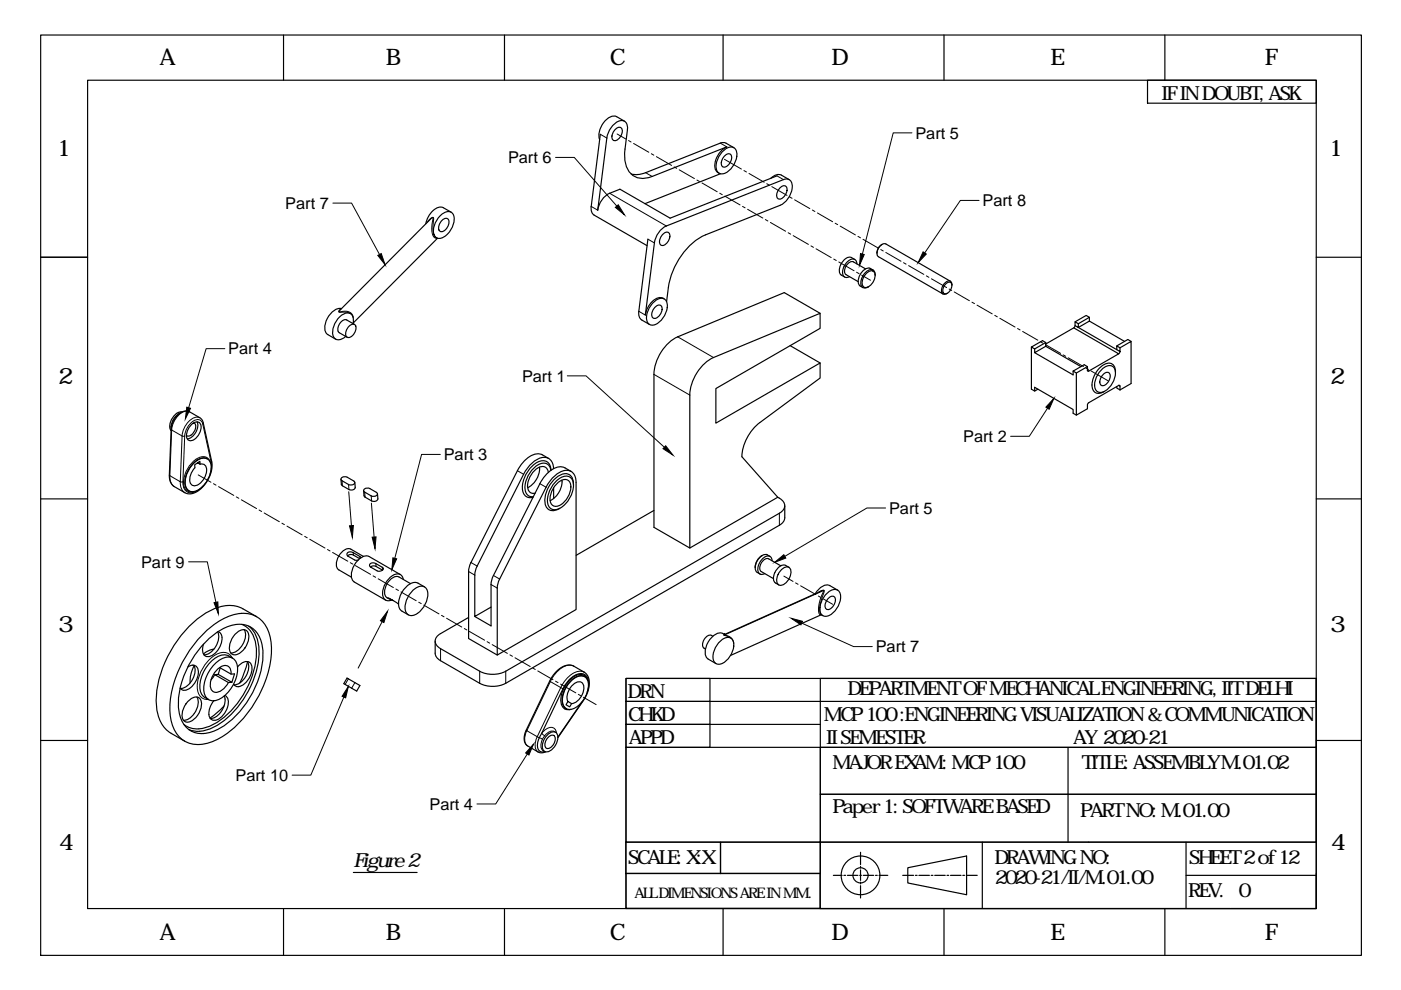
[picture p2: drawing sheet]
<svg xmlns="http://www.w3.org/2000/svg" width="297mm" height="210mm" viewBox="0 0 297 210" stroke-linecap="round" stroke-linejoin="round" font-family="sans-serif">
<!-- layer: 0 -->
<path d="M1.3 .8v208.4M1.3 .8h294.7v208.4h-294.7zM296 .8v208.4" fill="none" stroke="#fff" stroke-width=".25"/>
<!-- layer: Main -->
<g fill="none" stroke="#000" stroke-width=".25">
<path d="M127.3 28.5l-2 15.3a1.85 1.85 0 0 0 .7 1.8M130.3 27.6a.97 .97 0 0 1 1.5-.3 2.08 2.08 0 0 1-1.5 2.5 1.12 1.12 0 0 1-.2-1.8zM132.4 25.7l-1.7-1a2.43 2.43 0 0 0-2.7 1.3 4 4 0 0 0-.9 3.6M132.5 31.6a5.9 5.9 0 0 0 1.5 5.5 4 4 0 0 0 4.3 .3M132.5 31.6l.5-4.1a1.5 1.5 0 0 0-1.3-1.9 4.3 4.3 0 0 0-3 3.7l-2 15.3a4.8 4.8 0 0 1 2.6-3.6l2.1-.9 10.7 6.2 22.6-9M152.5 36.7a1.81 1.81 0 0 1-.9-2.3l.8-1.7a4 4 0 0 1 1.7-1.6l-15.8 6.3M152.7 36.8l-16 6.4M153.4 32a1.91 1.91 0 0 1 2.4-.5 3.4 3.4 0 0 1-.7 4.1 2.13 2.13 0 0 1-2.9 1 3.4 3.4 0 0 1 .7-4.2zM153.5 33.2a.97 .97 0 0 1 1.5-.3 2.08 2.08 0 0 1-1.5 2.5 1.12 1.12 0 0 1-.3-1.8zM155.6 31.3l-1.7-.9-.9-.2-16.7 6.6-1.5 .2-1-.1M163.4 37.8a2.09 2.09 0 0 1 2.3-.7l1.6 1M165.3 40a.97 .97 0 0 1 1.5-.4 2.08 2.08 0 0 1-1.5 2.6 1.12 1.12 0 0 1-.3-1.9z"/>
<path d="M91.2 46.6l-19.1 19.1M92 49.8l.5 .6M92.8 50.5l-17.9 18M93.3 45.8a1.8 1.8 0 0 1 2.6-.6 3.9 3.9 0 0 1-1.5 4.9 1.44 1.44 0 0 1-1.8 .3 1.44 1.44 0 0 1-.7-1.7 5 5 0 0 1 1.4-2.9zM93.7 46.7a.84 .84 0 0 1 1.4 0 2.06 2.06 0 0 1-1.6 2.4 1.28 1.28 0 0 1-.1-2zM95.7 45l-1.7-1a2.45 2.45 0 0 0-2.9 1.5l-.5 .9-.3 1.1M126 45.6l11.2 6.5M137.4 50.7l-2 15.3a1.85 1.85 0 0 0 .7 1.8l1.6 1M140.4 49.8a.97 .97 0 0 1 1.5-.3 2.08 2.08 0 0 1-1.5 2.6 1.12 1.12 0 0 1-.2-1.9zM181.2 55a1.69 1.69 0 0 0-2.7 .7 2.01 2.01 0 0 0-.1 2.6l.7 .4M181.7 55.9a.98 .98 0 0 0-.7-1 .98 .98 0 0 0-1.1 .4 2.92 2.92 0 0 0-1.1 3.1 .9 .9 0 0 0 1.3 .3M183.5 57l-2.6-1.5a1.87 1.87 0 0 0-1.7 2.5l2.8 1.7"/>
<path d="M183.6 58a.99 .99 0 0 1 1.2-.6 .99 .99 0 0 1 .7 1 2.46 2.46 0 0 1-2.2 2.5 1.7 1.7 0 0 1 0-2.5zM185.1 57.3a1.53 1.53 0 0 0-2.5 .5 2.19 2.19 0 0 0-.2 2.9l.6 .3M185.5 58.4a.98 .98 0 0 0-.4-1.2 .98 .98 0 0 0-1.2 .3 2.82 2.82 0 0 0-1.2 3.3 1.01 1.01 0 0 0 1.5 0M185.9 53.6v.1M187 51.8l-.7 .6-.4 1.2M201.5 59.6l-13.7-7.9a1.75 1.75 0 0 0-1.8 1.8 .89 .89 0 0 0 .3 .9l13.6 7.9M69.5 70.9l1.7 1M72.4 65.4a3.5 3.5 0 0 0-3.3 2.7 2.29 2.29 0 0 0 .4 2.8M74 69.2a.84 .84 0 0 1 1.4-.1 2.06 2.06 0 0 1-1.6 2.5 1.28 1.28 0 0 1-.1-2zM74.2 66.4l.1 .1M74.9 68.6v-.4a1.42 1.42 0 0 0-.6-1.7 1.42 1.42 0 0 0-1.7 .2 4.6 4.6 0 0 0-2 4.5 1.28 1.28 0 0 0 2.1 .5l.6-.4M75.2 68.8l-1.7-1a1.75 1.75 0 0 0-1.9 1.8 .88 .88 0 0 0 .3 .9l1.7 1"/>
<path d="M138.6 64a1.91 1.91 0 0 1 2.5-.4 3.4 3.4 0 0 1-.7 4.1 2.13 2.13 0 0 1-2.9 .9 3.4 3.4 0 0 1 .7-4.1zM138.8 65.3a.97 .97 0 0 1 1.5-.4 2.08 2.08 0 0 1-1.5 2.6 1.12 1.12 0 0 1-.3-1.9zM140.8 63.4a1.86 1.86 0 0 0-2.5 .5l-1 1.3-.5 1.6 1.9-15.3a4.8 4.8 0 0 1 2.6-3.6l24.8-9.8a1.26 1.26 0 0 1 1.9 1.1 4.7 4.7 0 0 1-2.6 4.3l-15.8 6.3a14.9 14.9 0 0 0-7.9 11.2l-.4 3M167.5 73.3l6.4 3.7M173.9 66.4l-7.6-4.4-22.6 9.4a9.5 9.5 0 0 0-5 8v32.4l7.6 4.4 18.6-10.8 .3 .2M200.5 60.2l.8-.4a1.05 1.05 0 0 1 .2 1.8 .91 .91 0 0 1-1.6 .4 1.82 1.82 0 0 1 .6-1.8zM200.9 62.2l-.2 .1M201.8 60.5v-.2a.71 .71 0 0 0-.4-.7 .71 .71 0 0 0-.9 .2l-.5 .7a1.25 1.25 0 0 0 .1 1.9l.6-.1M218.7 73.6v8.9l.7 .4 .7-.4M219.4 74.8l8.1 4.7v-.8M221.7 72.9l6-3.4 9.5 5.5-6.4 3.7-.2-.2M221.7 72.6l-2.3 1.4-.7-.4 2.3-1.4 .7 .4v.8"/>
<path d="M221.7 73.4l-2.3 1.4v-.8M221.7 73.4l7.5 4.3M227.9 69l-.2 .5M227.9 68.2l.7 .4v.8l-.7-.4zM227.9 68.2l2.4-1.3 .7 .4-2.4 1.3M228.6 69.4l2.4-1.3 7.4 4.3M228.6 69.4l8.2 4.7M230.6 78.5l.2 .2M230.6 77.7l-2.4 1.4v8.9l2.4-1.3v-1l.2-.3 6.4-3.7M230.6 78.5v-.8l-.7-.4-2.4 1.4 .7 .4M231 67.3v.8M233.3 78.6a2.4 2.4 0 0 1 2.5-.9 2.64 2.64 0 0 1 .2 3.3 3.6 3.6 0 0 1-2.8 2.2 1.54 1.54 0 0 1-1.1-2.2 5.2 5.2 0 0 1 1.2-2.4z"/>
<path d="M233.9 79.3a.81 .81 0 0 1 1.4 0 2.04 2.04 0 0 1-1.7 2.5 1.35 1.35 0 0 1 0-2.1zM236.5 78.9a1.53 1.53 0 0 0-.6-1.7 1.53 1.53 0 0 0-1.8 .1 5.1 5.1 0 0 0-2.4 5.2 1.51 1.51 0 0 0 2.5 .5M236.8 73.3l.7 .4v.8l-.7-.4zM237.5 74.5l-.3 .5M237.5 73.7l2.3-1.3v8.9l-2.3 1.4M239.8 72.4l-.7-.4-2.3 1.3M36.3 90.5h.1M36.3 90.5v.4M37.8 87.9l1.1-.7h1l2.5 1.4 .4 .4 2.1 8.8a6.4 6.4 0 0 1-4.5 6.9l-1-.1-2.4-1.4a2.59 2.59 0 0 1-1.1-2.5l.4-9.7a4.8 4.8 0 0 1 1.5-3.1zM38.2 87.6a3.6 3.6 0 0 0-1.9 2.9M38.6 87.3a2.95 2.95 0 0 0-2.3 4M40.5 90.1a1.13 1.13 0 0 1 2-.1 3 3 0 0 1-2.1 3.5 1.24 1.24 0 0 1-.7-2z"/>
<path d="M41.1 89.7a1.41 1.41 0 0 1-.1 2.1l-.5 .5a.78 .78 0 0 1-1 0M41.2 98.1a2.1 2.1 0 0 1 3.2-.4 4.9 4.9 0 0 1-1.6 5.6 2.1 2.1 0 0 1-3.1 .4 4.9 4.9 0 0 1 1.5-5.6zM41.8 89.4a2.94 2.94 0 0 1-2.1 3.7M41.9 98.1l.5 .3v-.6l-1.1 .7v.7M42.4 98.4a1.09 1.09 0 0 1 1.1 .3 1.09 1.09 0 0 1 .3 1.1 3.6 3.6 0 0 1-2.5 3.2 1.22 1.22 0 0 1-1-1.8 4.2 4.2 0 0 1 1-2M44 97.3a2.56 2.56 0 0 0-3.2 1.1 5.4 5.4 0 0 0-1.4 5l.7 .7M114.4 99.1a4.7 4.7 0 0 1-2.5 4.3M116.3 97.2a3 3 0 0 0-4-.4l-1.6 1.5-1 1.5-9.8 19.5-.5 1.5v14.6l6 3.5M116.8 99.7a1.62 1.62 0 0 0-1-1.4 1.62 1.62 0 0 0-1.7 .2 5.5 5.5 0 0 0-2.6 6 1.41 1.41 0 0 0 1.6 .8M116.8 99.7a1.81 1.81 0 0 0-.8-1.8 1.81 1.81 0 0 0-2 .1 6.4 6.4 0 0 0-3.1 6.2 1.63 1.63 0 0 0 2.1 1.2M117.4 99.4a2.16 2.16 0 0 0-1.1-2.2 2.16 2.16 0 0 0-2.4 .2l-1.6 1.3-1.3 1.9-9.8 19.4-.4 .8-.1 1.1M121.1 100a3 3 0 0 0-4-.4l-1.3 1-1.3 2"/>
<path d="M219.4 82.9v-.8l8.1 4.7v.8l.7 .4M236.8 82v.3l.7 .4M237.2 81.7l.3 .2M237.2 81.7l.3 .2v.8M72.3 101.6l.1 1.3 1.6 .9 .5 .1a.7 .7 0 0 0 .8-.5l-.1-1.1M72.5 101.2l.6-.1 .5 .1 1.4 .8 .2 .3a.92 .92 0 0 1-1.3 .4l-1.6-.9v-.4zM74.9 117.7l-.6-.1-.6 .3M74.9 117.7l1.4 .8M76.5 118.3l-.2-.3-1.4-.8a.74 .74 0 0 0-.9-.2 .74 .74 0 0 0-.4 .7l1.6 1.1 .8-.1M77.1 118l-2.7-1.6a2.24 2.24 0 0 0-2.6 1.5 2.24 2.24 0 0 0 0 2.9l2.7 1.6M77.1 104l.1 1.3 1.6 .9 .5 .1a.7 .7 0 0 0 .8-.5M78.4 103.6l-.5-.1a.61 .61 0 0 0-.8 .7l.2 .1"/>
<path d="M78.4 103.6l1.4 .8 .2 .3a.92 .92 0 0 1-1.3 .4l-1.4-.8M78.5 119.5l.4-.2 .5 .1 1.7 .9a.4 .4 0 0 1 .2 .5 .4 .4 0 0 1-.5 .2l-.7 .1-1.6-.9-.2-.3zM80 104.7l.1 1.1M114.5 102.6l-10.2 20.2-.2 1.1v8.8l-3.4-2M116.3 100.2a1.31 1.31 0 0 0-.8-1.2 1.31 1.31 0 0 0-1.4 .2 4.6 4.6 0 0 0-2.1 4.6 1.16 1.16 0 0 0 1.5 .8M117.4 103.4v2.3M117.8 102.2a2.48 2.48 0 0 1 3.2-.9 3.4 3.4 0 0 1 .1 3.7 5 5 0 0 1-3.5 3.1 1.9 1.9 0 0 1-1.5-2.7 6.4 6.4 0 0 1 1.7-3.2zM117.9 102.8a2.4 2.4 0 0 1 2.5-1 2.64 2.64 0 0 1 .2 3.3 3.6 3.6 0 0 1-2.9 2.3 1.54 1.54 0 0 1-1-2.2 5.2 5.2 0 0 1 1.2-2.4zM119.1 101.8a4.7 4.7 0 0 1-2.5 4.3M121.6 102.8a1.87 1.87 0 0 0-.8-2.1 1.87 1.87 0 0 0-2.1 .1 6.4 6.4 0 0 0-3.1 6.1 1.8 1.8 0 0 0 3.1 .9M138.7 108.2l-16.6 9.6M161.6 117.8a2.98 2.98 0 0 0-1.5 2.6"/>
<path d="M163.3 118a1.51 1.51 0 0 0-2.4 .4 2.59 2.59 0 0 0-.6 2.7l.8 .6M163.7 118.9a.94 .94 0 0 0-.5-1 .94 .94 0 0 0-1.1 .3 2.72 2.72 0 0 0-1.1 3.4 .98 .98 0 0 0 1.1 0M164.9 105.4l-7.6-8.6a9.8 9.8 0 0 1 3.8-7.2l12.8-9.5v-3.1l-22.1 12.7v-7.3l22.1-12.8v-3.2l-22.6 9.4a9.5 9.5 0 0 0-5.1 8l.1 32.4M165.2 105.6a1.69 1.69 0 0 1 1.2 1.6 1.69 1.69 0 0 1-1.2 1.6M165.2 108.8l-58 33.5a6.1 6.1 0 0 1-5.5 0l-8.3-4.8a1.69 1.69 0 0 1-1.1-1.6 1.69 1.69 0 0 1 1.1-1.6M165.2 111.4l-58 33.5a6.1 6.1 0 0 1-5.5 0l-8.3-4.8a2.03 2.03 0 0 1-1.1-1.6v-2.6M165.5 120l-2.5-1.5a1.87 1.87 0 0 0-1.8 2.5l2.8 1.7M166.4 107.2v2.6a1.89 1.89 0 0 1-1.2 1.6M43.4 134.1a12 12 0 0 1 8.9-4 6.1 6.1 0 0 1 5.1 5.8 22.1 22.1 0 0 1-5.2 15.7 16.4 16.4 0 0 1-8.7 6.1 5.7 5.7 0 0 1-7.1-4.5 18.5 18.5 0 0 1 2.4-13 25.2 25.2 0 0 1 4.6-6.1zM43.5 136.2a10.3 10.3 0 0 1 7.9-3.8 4.9 4.9 0 0 1 4.2 4.5 18.2 18.2 0 0 1-4.7 13.9 12.3 12.3 0 0 1-7.7 4.7 4.8 4.8 0 0 1-5.2-4.5 18.2 18.2 0 0 1 4.6-13.9zM45.4 137.6l-.9 .2-1.4 .9M46.1 134a3.9 3.9 0 0 1-2.4 4.8h-.5"/>
<path d="M46.2 133.9a1.67 1.67 0 0 1 .8 2.2 4 4 0 0 1-2.8 3.1 1.26 1.26 0 0 1-1.3-1.6l.3-1M49.3 139.6a2.92 2.92 0 0 0-4 .2 7.6 7.6 0 0 0-2.9 6.5 2.57 2.57 0 0 0 1.8 2M50 134.4a1.85 1.85 0 0 1 2.4-.6 3.6 3.6 0 0 1-1.5 4.6 1.32 1.32 0 0 1-1.6 .3 1.32 1.32 0 0 1-.7-1.4 4.6 4.6 0 0 1 1.4-2.9zM51.3 132.4a5.5 5.5 0 0 1 3.1 5.5 18.9 18.9 0 0 1-9.4 15.8 5.4 5.4 0 0 1-6-.1M51.8 133.5a3.8 3.8 0 0 1-1.6 4.5l-.8 .4h-.5M52.7 132.7a7.7 7.7 0 0 1 2.1 7.5 19.9 19.9 0 0 1-9.5 14 6 6 0 0 1-5.3 .5M54.4 130.8l-2.9-1.7a6.7 6.7 0 0 0-6.4 .1 22.9 22.9 0 0 0-11.2 14.2 13.3 13.3 0 0 0 .3 10l1.3 1.5 3.7 2.2M78.5 120.2l.4-.2h.6l1.6 .9M83.3 127.3l-1.1-.5 2.3 1.3M84.9 121.8l-6.6-3.8a2.39 2.39 0 0 0-2.8 1.2 3.7 3.7 0 0 0-.7 3.9l7 4.1M85.2 129.6l1.4 .8M85.5 122.9a1.35 1.35 0 0 0-.9-1.2 1.35 1.35 0 0 0-1.4 .4 4.4 4.4 0 0 0-1.8 4.7 1.26 1.26 0 0 0 1.7 .4"/>
<path d="M87 123.7l-2.4-1.4a2.24 2.24 0 0 0-2.5 1.5 2.24 2.24 0 0 0 0 2.9l.2 .2M87.5 125.2a1.86 1.86 0 0 1 2.9-.4 4.4 4.4 0 0 1-1.9 5.3 1.58 1.58 0 0 1-2 .2 1.58 1.58 0 0 1-.6-1.9 5.5 5.5 0 0 1 1.6-3.2zM90 124.4l-1.4-.8a2.61 2.61 0 0 0-3 1.4 4.1 4.1 0 0 0-.7 4.3l.3 .3M99.4 130.9l-6 3.4M100.7 121.9v8.8l3.4-2M105.9 122.8l-.3 .8-.2 1.1v14.2l16.7-9.7v-26.9a2.18 2.18 0 0 0-.9-2.3 2.18 2.18 0 0 0-2.5 .1l-1.6 1.3-1.3 1.9-9.9 19.5M151.1 134.9a1.22 1.22 0 0 0-1.8 .7 1.23 1.23 0 0 0 .3 2M152.6 136a2.03 2.03 0 0 1 2.5-.6 3.3 3.3 0 0 1-.5 4.1 2.26 2.26 0 0 1-3 1.1 3.3 3.3 0 0 1 .6-4.1zM153.6 134.5a1.88 1.88 0 0 0-2.6 .5 3.9 3.9 0 0 0-1.2 4.5l2 1.2M153.6 134.5h.1M165.6 120.9a1.16 1.16 0 0 1 2-.2 2.96 2.96 0 0 1-2 3.4 1.14 1.14 0 0 1-.8-1.8zM167.3 120.3a1.69 1.69 0 0 0-2.8 .7 2.01 2.01 0 0 0-.1 2.6l.7 .4"/>
<path d="M173.8 128.8v.1a1.65 1.65 0 0 0 .3 1.4M173.9 128.3h.1M174.1 130.3l-19.2 8.7M174.1 130.3l.4 .2M174.1 130.3h.1M174.2 125.3l-20.6 9.2M175.3 125.9a2.03 2.03 0 0 1 2.5-.7 3.3 3.3 0 0 1-.6 4.1 2.26 2.26 0 0 1-2.9 1.1 3.3 3.3 0 0 1 .5-4zM175.8 126.7a.74 .74 0 0 1 .9-.3 .74 .74 0 0 1 .4 .9 1.94 1.94 0 0 1-1.8 1.9 1.66 1.66 0 0 1 .5-2.5zM177.6 125.1l-1.7-.9a2.35 2.35 0 0 0-2.7 1.1l-.4 .6M39.8 141.4a1.34 1.34 0 0 1 1.7-.2 1.34 1.34 0 0 1 .6 1.6 4.1 4.1 0 0 1-3 3.6l-.7-.2-.2-.3M39.9 148.6a1.85 1.85 0 0 1 2.4-.5 3.6 3.6 0 0 1-1.4 4.6 1.32 1.32 0 0 1-1.6 .3 1.32 1.32 0 0 1-.7-1.5 4.6 4.6 0 0 1 1.3-2.9zM41.1 141a3.7 3.7 0 0 1-1.3 4.4l-.9 .5-.7 .1"/>
<path d="M41.2 141.2l-.7 1.8-.2 1.8M41.7 147.8a3.9 3.9 0 0 1-1.6 4.6l-1.2 .3M44.2 148.3h-.1M45.5 143l-.7 1.1M45.8 140.6a3.2 3.2 0 0 1 3.6-1 3.6 3.6 0 0 1 .7 4.1 7.3 7.3 0 0 1-4.1 4.8 1.97 1.97 0 0 1-2.7-1.8 7.7 7.7 0 0 1 2.5-6.1zM46.3 143h-.8l2.9 1.7M46.6 141.5l2.4 1.4h.7l-.5 1.8M46.7 141.6l-.4 1.4 2.9 1.7h-.8M47.5 149.7l-1.4 1.4-1.6 1.1M47.5 147.6a4 4 0 0 1-2.5 4.7h-.4M47.7 147.5a1.9 1.9 0 0 1 .5 2.5 3.5 3.5 0 0 1-3 2.7 1.62 1.62 0 0 1-.8-2.2l.3-1 .6-.9M49 142.9a1.45 1.45 0 0 0-.7-1.7 1.45 1.45 0 0 0-1.8 .4 4.6 4.6 0 0 0-1.8 4.3 1.39 1.39 0 0 0 2.4 .4l1.3-1.6"/>
<path d="M50.4 141.4a2.07 2.07 0 0 1 2.5-1 2.45 2.45 0 0 1 .1 3 3.3 3.3 0 0 1-2.8 2.2l-.7-.5M52.4 140.3a3.8 3.8 0 0 1-1.5 4.5l-.9 .4h-.4M52.5 140.3l-.6 1.9-1.1 2.6M73.6 143.8l2.7 1.5-.7 1.2-2.7-1.5zM115.2 159.2l.3 .1M116.1 156.4a.96 .96 0 0 1 1.5-.3 2.09 2.09 0 0 1-1.5 2.6 1.11 1.11 0 0 1-.3-1.9zM116.2 155.7a1.17 1.17 0 0 1 1.6-.4 1.17 1.17 0 0 1 .4 1.5 3.1 3.1 0 0 1-2.4 2.6 1.46 1.46 0 0 1-.6-2.2zM117.5 155.1l.3 .2M118.3 156.4l5.4-7.9a5.1 5.1 0 0 0 .7-5.5l-2.7-1.8a3.5 3.5 0 0 0-4.1 1.6l-1 1.4-5 10.6a2.56 2.56 0 0 0 .1 3.3l2.6 1.4 .7 .1 .7-.2M120.4 148.7a3.3 3.3 0 0 1 2.5-4.2 1.47 1.47 0 0 1 .8 2.2 3.4 3.4 0 0 1-2.5 2.5M120.4 148.7l.8 .5-.4 .7-.8-.5zM121.1 144.4a2.68 2.68 0 0 1 2.9-.9 2.98 2.98 0 0 1 .4 3.7 4.7 4.7 0 0 1-3.9 3.2 1.8 1.8 0 0 1-1.2-2.3 6.3 6.3 0 0 1 1.8-3.7z"/>
<path d="M123.4 148.7l-5.1 7.6M123.6 148.5h.1M124 143.5a2.37 2.37 0 0 0-3 .8 5.6 5.6 0 0 0-1.7 5.1l.3 .5 .5 .3M124.5 146.7a3 3 0 0 0-.6-3.7 2.91 2.91 0 0 0-3.2 1.1l-1.3 1.9-4.5 9.5a3.7 3.7 0 0 0-.7 3.6 1.1 1.1 0 0 0 1.3 .3M124.6 144.3a1.63 1.63 0 0 0-2.5-1.1 6.1 6.1 0 0 0-3.1 6 1.56 1.56 0 0 0 2.1 1.2"/>
</g>
<!-- layer: Iso -->
<g fill="none" stroke="#000" stroke-width=".21">
<path d="M127.3 28.5l1.4 .8M136.9 36.6l1.4 .8M152.7 30.3l1.4 .8M164.7 37.3l1.4 .8M90.6 47.1l.9-.9 .3-.1 .1 .3a7.3 7.3 0 0 0 .1 3.4M91.2 46.6l.5-.4h.1a5.2 5.2 0 0 0 .3 4.1l.6 .2M125.3 43.8l1.4 .8M129.3 41l12 6.9M137.4 50.7l1.3 .8M72.1 65.7l-.1 .5a2.05 2.05 0 0 1 2.9 1v.2M72.3 65.5a.37 .37 0 0 0-.4 .3 .37 .37 0 0 0 .2 .4h1.3l.8 .2M135.4 66l1.4 .8"/>
<path d="M138.7 79.4l7.6 4.4M143.7 71.4l7.6 4.4M36.3 91l.1 .2M36.4 91.2l2.2 1.2-.4 9.7-2.2-1.2M36.4 91.2l-.4 9.7M39.2 92.5l-.4 9.7M40.2 87.3a2.71 2.71 0 0 0-3.1 1.7l-.5 1.1-.2 1.1M42.4 88.6a2.71 2.71 0 0 0-3.1 1.7l-.5 1.1-.2 1 .6 .1M43 89.9l1.8 8.2M43.1 89.6l-.1 .3a1.19 1.19 0 0 0-.9-1 1.19 1.19 0 0 0-1.2 .4 4.3 4.3 0 0 0-1.7 3.2M44.6 98.1a1.62 1.62 0 0 0-2.4-1.1 6 6 0 0 0-3.1 6.2 1.54 1.54 0 0 0 2 1M44.8 98.1v.9l-.3 1.6"/>
<path d="M44.9 97.8l-.1 .3M109.7 99.8l1.3 .8M35.9 100.7l.1 .2M36 100.9l.1 1a1.97 1.97 0 0 0 .9 1.3M38.8 102.1h-.6l.1 1a1.97 1.97 0 0 0 .9 1.4M38.8 102.2a1.86 1.86 0 0 0 .7 2 1.86 1.86 0 0 0 2.1 0l1.6-1.3M72.5 101.9l.1 1.1M73.9 102.7l.1 1.1M74.9 117.2v.5M76.3 118v.4M77.3 104.3l.1 1.1M78.7 105.1l.1 1.1"/>
<path d="M79.7 119.5v.6M99.9 119.3l1.3 .7M114.5 102.6l1.3 .7M165.2 108.8v2.6M49.2 139.5a2.23 2.23 0 0 0-3.3-.8 8.2 8.2 0 0 0-4 7.8 2.08 2.08 0 0 0 2.2 1.8M81.1 120.3v.6M93.4 137.5v2.6M99.4 121.2l1.3 .7M104.1 123.9l1.3 .8M104.6 122l1.3 .8M153.5 134.7a2.02 2.02 0 0 1 2.1 1.8M173.6 125.6l.8-.4h.3l-.9 3.6"/>
<path d="M174.2 125.3l.4-.1v.3a6.4 6.4 0 0 0-.8 4.8h.3M174.6 125.2h.1M174.6 125.2l-21 9.4v-.1h-.1l1.4 .8M73.9 143.9l-.7 1.2M75.2 144.7l-.6 1.2M101.7 142.3v2.6M107.2 142.3v2.6M111.6 154.8l.1 .1a2.53 2.53 0 0 0 .2 3.3M113.9 156.2a2.54 2.54 0 0 0 .2 3.2M113.9 156.2l1.1 .5M115 156.7a1.91 1.91 0 0 0 .2 2.5M115.5 156l-.5 .7"/>
<path d="M117.5 155.1a1.68 1.68 0 0 0-2 .9M118 155.4a1.31 1.31 0 0 0-.9-1.2 1.31 1.31 0 0 0-1.5 .5l-.8 .8 .7 .5M118.9 145.8l.5 .2M118.9 145.8l-2.2-1.3-5 10.4 2.2 1.3M118.9 145.8l-5 10.4M121.7 141.2a3.1 3.1 0 0 0-3.5 1.2l-.9 1-.6 1.1-.2-.1M123.9 142.5a3.1 3.1 0 0 0-3.5 1.1l-.8 1-.7 1.2"/>
</g>
<!-- layer: Trail -->
<g fill="#000" stroke="#000" stroke-width=".21">
<path d="M80.1 54.2l.7-.4 .9 2.3zM130.5 44l.6-.6 1.3 2.2zM182.4 53.8l.8 .2-1 2.3zM195.7 53.4l.7 .5-1.7 1.8zM39.6 86.3l.8 .3-1.1 2.2zM141.1 94.5l1.6 2-2.1-1.4zM223.4 84.5l-1 2.3-.7-.5zM74.1 111.5l.8-.1-.2 2.5zM78.9 113.9l.8-.1-.2 2.5zM83.3 118.3l.8 .2-1 2.3zM164.3 119.2l1.9-1.6 .4 .7zM45.4 127.8l.8-.2 .1 2.5z"/>
<path d="M82.2 129.6l-.8 2.4-.7-.4zM167.7 131.1l2.4 .6-.3 .8zM73.9 145.5l-.6 2.5-.8-.4zM113.1 157.8l-1 2.3-.7-.5z"/>
</g>
<g fill="none" stroke="#000" stroke-width=".21">
<path d="M117.8 33.4h4l9 10.3M193.3 28.2h-3.9l-6.6 25.7M70.6 43.1h3.9l6 10.9M207.6 42.5h-4l-7.5 11.1M47.7 73.9h-4l-3.7 12.6M120.3 79.7h3.9l16.7 15.1M93.4 96.3h-4l-5.7 22.1M222.1 86.6l-3.9 5.9h-3.9M40 119.1h4l1.8 8.6M73.9 104.3l.6 7.2M78.7 106.7l.6 7.2M187.8 107.7h-4l-17.4 10.3"/>
<path d="M81 131.8l-5.1 9.9M170 132.1l11 5h3.9M72.9 147.8l-7 16.5h-4M111.8 159.9l-6.7 10.6h-4"/>
</g>
<!-- layer: 0 -->
<g fill="none" stroke="#000" stroke-width=".21">
<path d="M130.8 28.4l1.9 1.1M133.3 29.8l.5 .3M134.3 30.4l3.3 1.9M138.1 32.6l.5 .3M139.2 33.2l3.2 1.9M142.9 35.4l.6 .3M144 36l3.2 1.9M147.8 38.2l.5 .3M148.8 38.8l3.3 1.9M153.6 33.8l3.6 2M157.7 36.2l.6 .3M158.8 36.8l3.2 1.8"/>
<path d="M162.6 38.9l.5 .4M163.6 39.6l3.3 1.8M152.6 41l.5 .3M153.7 41.6l3.2 1.8M157.4 43.8l.6 .3M158.5 44.4l3.2 1.8M162.3 46.5l.5 .4M163.3 47.2l3.3 1.8M167.1 49.3l.5 .3M167.4 41.7l.5 .3M168.2 50l3.2 1.8M168.5 42.4l3.2 1.8"/>
<path d="M171.9 52.1l.6 .3M172.2 44.5l.6 .3M173 52.7l3.2 1.9M173.3 45.2l3.2 1.8M176.8 54.9l.5 .3M177.1 47.3l.5 .3M177.8 55.5l3.3 1.9M178.1 47.9l3.3 1.9M181.6 57.7l.5 .3M181.9 50.1l.5 .3M182.7 58.3l1.9 1.1M183 50.7l3.2 1.9"/>
<path d="M186.7 52.9l.6 .3M187.8 53.5l3.2 1.9M191.6 55.7l.5 .3M192.6 56.3l3.3 1.9M196.4 58.5l.5 .3M197.5 59.1l3.2 1.9M201.2 61.3l.6 .3M202.3 61.9l3.2 1.9M206.1 64.1l.5 .3M207.1 64.7l3.3 1.8M210.9 66.9l.5 .3M212 67.5l3.2 1.8"/>
<path d="M215.7 69.7l.6 .3M216.8 70.3l3.2 1.8M220.6 72.4l.5 .4M221.7 73.1l3.2 1.8M225.4 75.2l.5 .3M226.5 75.9l3.2 1.8M230.2 78l.6 .3M231.3 78.6l3.6 2.1M42 100.7l2.7 1.5M45.3 102.6l.5 .3M46.3 103.2l3.3 1.8M50.1 105.3l.5 .4"/>
<path d="M51.2 106l3.2 1.8M54.9 108.1l.6 .3M56 108.8l3.2 1.8M59.8 110.9l.5 .3M60.8 111.6l3.3 1.8M64.6 113.7l.5 .3M65.7 114.3l3.2 1.9M69.4 116.5l.6 .3M70.5 117.1l3.2 1.9M74.3 119.3l.5 .3M75.3 119.9l3.3 1.9M79.1 122.1l.5 .3"/>
<path d="M80.2 122.7l3.2 1.9M83.9 124.9l.6 .3M85 125.5l3.2 1.9M88.8 127.7l.5 .3M89.8 128.3l3.3 1.9M93.6 130.5l.5 .3M94.7 131.1l3.2 1.8M98.4 133.3l.6 .3M99.5 133.9l3.2 1.8M103.3 136.1l.5 .3M104.4 136.7l3.2 1.8M108.1 138.8l.5 .4"/>
<path d="M109.2 139.5l3.2 1.8M166.2 122.1l1.9 1.2M168.7 123.6l.5 .3M169.7 124.2l3.3 1.9M173.5 126.4l.5 .3M174.6 127l1.9 1.1M112.9 141.6l.6 .3M114 142.3l3.2 1.8M117.8 144.4l.5 .3M118.9 145l3.2 1.9M122.6 147.2l.6 .3M123.7 147.8l2.7 1.6"/>
</g>
<!-- layer: PDF2_Geometry -->
<g fill="none" stroke="#000" stroke-width=".25">
<path d="M8.6 7.4h280v195.2h-280zM18.6 17h260.5v175.6h-260.5zM60.1 7.4v9.6M107 7.4v9.6M153.3 7.4v9.6M200.1 7.4v9.6M243.3 17h35.8v4.9h-35.8zM247 7.4v9.6M8.6 54.5h10M279.1 54.5h9.5M8.6 105.8h10M279.1 105.8h9.5"/>
<path d="M8.6 157h10M132.7 143.8h146.4v48.8h-146.4zM132.7 158.5h41.2v20.1h-41.2zM132.7 153.6h17.8v4.9h-17.8zM132.7 143.8h17.8v4.9h-17.8zM132.7 148.7h17.8v4.9h-17.8zM150.5 148.7h128.6M150.5 153.6h23.4M173.9 143.8v14.7h105.2v-14.7M173.9 158.5h105.2v9.9h-105.2zM279.1 157h9.5M132.7 178.6h20.1v6.6h-20.1z"/>
<path d="M152.7 178.6h21.2v6.6h-21.2zM173.9 168.4h105.2v10.2h-105.2zM251.5 178.6v14M279 178.6h-105.1v6.6M60.1 192.7v9.9M107 192.6v10M132.7 185.2h41.2v7.4h-41.2zM153.3 192.6v10M173.9 185.2v7.4h87M200.1 192.6v10M247 192.6v10M251.5 185.6h27.6"/>
<path d="M279.1 185.2v7.4h-18.1"/>
</g>
<!-- layer: PDF2_Text -->
<path d="M173.9 143.8h105.2M74.9 185h13.5" fill="none" stroke="#000" stroke-width=".25"/>
<!-- layer: 0 -->
<g fill="none" stroke="#000" stroke-width=".25">
<path d="M226.4 158.5v20.1M208.3 178.6v14M176.7 185.6h1.9M178.9 185.6h.4M179.7 185.6h2.2M182.3 185.6h.3M182.5 180.7v2.6M182.5 183.7v.4M182.5 184.4v2.3M182.5 187v.4M182.5 187.8v2.6M183 185.6h2.3"/>
<path d="M185.6 185.6h.4M186.4 185.6h1.8M191.4 185.6h2.3M192.5 184l12.4-2.5v8.2l-12.4-2.5zM194.1 185.6h.4M194.8 185.6h2.3M197.4 185.6h.4M198.2 185.6h2.2M200.8 185.6h.4M201.5 185.6h2.3M204.1 185.6h.4M204.9 185.6h2.3"/>
<circle cx="182.4" cy="185.6" r="4.1"/>
<circle cx="182.4" cy="185.6" r="1.61"/>
</g>
<g font-size="4.8">
<text x="33.8" y="13.8">A</text>
<text x="81.8" y="13.8">B</text>
<text x="129.3" y="13.8">C</text>
<text x="176.3" y="13.8">D</text>
<text x="222.7" y="13.8">E</text>
<text x="268.1" y="13.8">F</text>
<text x="12" y="33">1</text>
<text x="281.7" y="33">1</text>
<text x="12.3" y="81.4">2</text>
<text x="282" y="81.4">2</text>
<text x="12.4" y="133.9">3</text>
<text x="282" y="133.9">3</text>
<text x="12.5" y="180.2">4</text>
<text x="282.2" y="180.2">4</text>
<text x="33.8" y="199.3">A</text>
<text x="81.8" y="199.3">B</text>
<text x="129.3" y="199.3">C</text>
<text x="176.3" y="199.3">D</text>
<text x="222.7" y="199.3">E</text>
<text x="268.1" y="199.3">F</text>
</g>
<g font-size="4.1">
<text x="246.3" y="21.1">IF IN DOUBT, ASK</text>
<text x="133" y="148">DRN</text>
<text x="179.7" y="147.4">DEPARTMENT OF MECHANICAL ENGINEERING, IIT DELHI</text>
<text x="133.2" y="152.9">CHKD</text>
<text x="174.7" y="152.8">MCP 100 :ENGINEERING VISUALIZATION &amp; COMMUNICATION</text>
<text x="133.3" y="157.7">APPD</text>
<text x="175.2" y="157.8">II SEMESTER</text>
<text x="227.6" y="157.8">AY 2020-21</text>
<text x="176.5" y="163.1">MAJOR EXAM: MCP 100</text>
<text x="229.4" y="163.1">TITLE: ASSEMBLY M.01.02</text>
<text x="176.5" y="172.4">Paper 1: SOFTWARE BASED</text>
<text x="229" y="173.2">PART NO: M.01.00</text>
<text x="74.9" y="183.9">Figure 2</text>
<text x="133.2" y="183.3">SCALE: X:X</text>
<text x="210.8" y="183.2">DRAWING NO:</text>
<text x="252.1" y="183.1">SHEET 2 of 12</text>
<text x="210.9" y="187.4">2020-21/II/M.01.00</text>
<text x="251.9" y="190.2">REV.</text>
<text x="262.6" y="190.2">0</text>
</g>
<g font-size="3.5">
<text x="194.1" y="29.4">Part 5</text>
<text x="107.7" y="34.6">Part 6</text>
<text x="60.5" y="44.3">Part 7</text>
<text x="208.3" y="43.7">Part 8</text>
<text x="48.4" y="75.1">Part 4</text>
<text x="110.7" y="80.9">Part 1</text>
<text x="204.2" y="93.7">Part 2</text>
<text x="94.1" y="97.6">Part 3</text>
<text x="188.5" y="108.9">Part 5</text>
<text x="29.9" y="120.3">Part 9</text>
<text x="185.7" y="138.3">Part 7</text>
<text x="49.9" y="165.6">Part 10</text>
<text x="91.1" y="171.7">Part 4</text>
</g>
<text font-size="3.1" x="134.5" y="190.3">ALL DIMENSIONS ARE IN MM.</text>
</svg>
